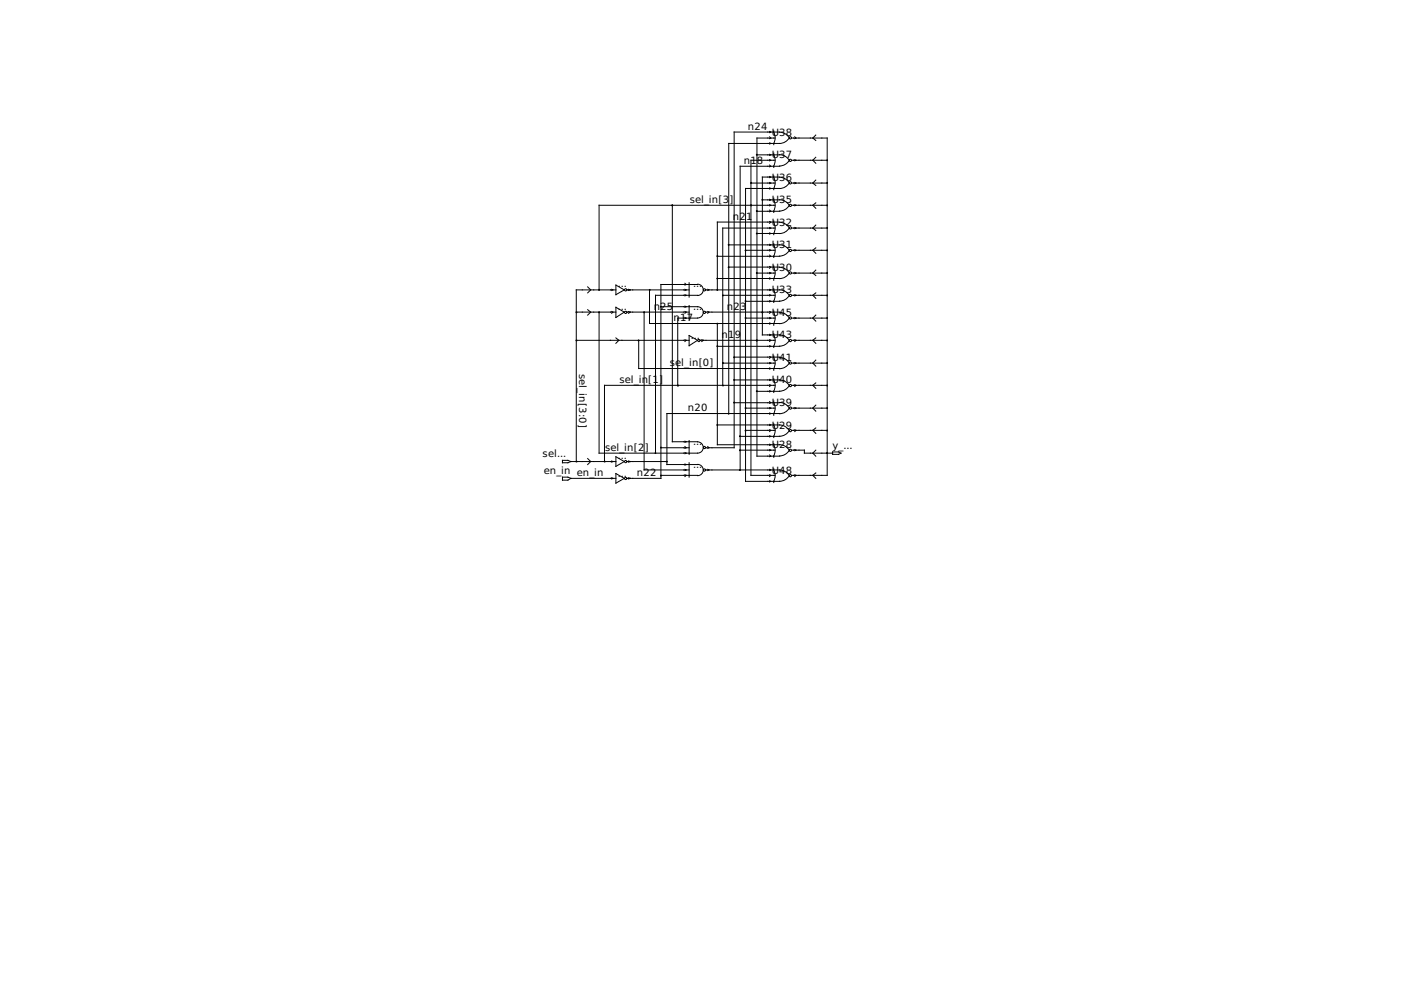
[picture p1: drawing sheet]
<svg xmlns="http://www.w3.org/2000/svg" width="297mm" height="210mm" viewBox="0 0 297 210" stroke-linecap="round" stroke-linejoin="round" font-family="sans-serif">
<g fill="none" stroke="#000" stroke-width=".21">
<path d="M158.9 38.7h5.1M160.1 32.8h4.9M162.8 37.3l.3 .2-.3 .1M162.8 38.6l.3 .1-.3 .2M162.8 39.8l.3 .1-.3 .1M162.8 32.6l.3 .2-.3 .1M162.8 34.9l.3 .3-.3 .1M162.8 33.8l.3 .1-.3 .1M162.8 27.8l.3 .1-.3 .2M162.8 29l.3 .2-.3 .1M162.8 30.2l.3 .2-.3 .1M163.7 37.5a2.39 2.39 0 0 1 0 2.4v.2"/>
<path d="M163.7 28a2.39 2.39 0 0 1 0 2.4v.2M163.7 32.4v.3a2.39 2.39 0 0 1 0 2.4M163.7 27.7v.2M163.7 35.2v.2M163.7 37.2v.3M164 33.9h-5.1v66.7h5.1M164 29.2h-3.9v67.3h4.9M164.9 37.5a2.38 2.38 0 0 1 2.1 1.2 2.38 2.38 0 0 1-2.1 1.2M164.9 32.7a2.38 2.38 0 0 1 2.1 1.2 2.38 2.38 0 0 1-2.1 1.2M164.9 28a2.38 2.38 0 0 1 2.1 1.2 2.38 2.38 0 0 1-2.1 1.2M165 37.5h-3.7v33.4h3.7M165 39.9h-7.3v62h7.3"/>
<path d="M165 35.2h-8.4v64.2M165 27.9h-9.7v66.8h-6.1M165 30.4h-10.8v57.1M167.5 38.7h7.5M167.5 33.9h7.5M167.5 29.2h7.5v71.4h-7.5M168.1 38.6l.3 .1-.3 .2M168.1 33.8l.3 .1-.3 .1M168.1 29l.3 .2-.3 .1M172.6 38.1l-.6 .6 .6 .5M172.6 33.3l-.6 .6 .6 .6M172.6 28.6l-.6 .6 .6 .5"/>
<path d="M142.2 43.4v50.1h5.4M144.9 59.9l.3 .3-.3 .1M145.8 59.8v3.1M151.8 58.9h13.2M151.8 54.2h13.2M154.2 56.5h10.8M154.2 51.8h10.8M157.7 53h6.3M160.1 44.7h4.9M160.1 57.8h3.9M160.1 49.4h4.9M161.3 42.3h3.7"/>
<path d="M162.8 42.2l.3 .1-.3 .1M162.8 44.5l.3 .2-.3 .1M162.8 43.3l.3 .1-.3 .2M162.8 56.4l.3 .1-.3 .3M162.8 57.7l.3 .1-.3 .1M162.8 58.8l.3 .1-.3 .2M162.8 51.7l.3 .1-.3 .1M162.8 54l.3 .2-.3 .2M162.8 52.8l.3 .2-.3 .1M162.8 46.9l.3 .1-.3 .2M162.8 49.3l.3 .1-.3 .1M162.8 48.1l.3 .2-.3 .1"/>
<path d="M163.7 42.3a2.39 2.39 0 0 1 0 2.4M163.7 51.8a2.39 2.39 0 0 1 0 2.4M163.7 47a2.39 2.39 0 0 1 0 2.4v.3M163.7 56.3v.3a2.39 2.39 0 0 1 0 2.3M163.7 41.9v.4M163.7 44.7v.3M163.7 46.7v.3M163.7 51.6v.2M163.7 54.2v.3M163.7 58.9v.4M164 43.4h-37.3v17.9M164 48.3h-11.1v33.2"/>
<path d="M164.9 42.3a2.38 2.38 0 0 1 2.1 1.2 2.38 2.38 0 0 1-2.1 1.2M164.9 56.6a2.38 2.38 0 0 1 2.1 1.2 2.38 2.38 0 0 1-2.1 1.1M164.9 51.8a2.38 2.38 0 0 1 2.1 1.2 2.38 2.38 0 0 1-2.1 1.2M164.9 47a2.38 2.38 0 0 1 2.1 1.2 2.38 2.38 0 0 1-2.1 1.2M165 47h-13.2v14.3M167.5 43.4h7.5M167.5 57.8h7.5M167.5 53h7.5M167.5 48.3h7.5M168.1 43.3l.3 .1-.3 .2M168.1 57.7l.3 .1-.3 .1M168.1 52.8l.3 .2-.3 .1"/>
<path d="M168.1 48.1l.3 .2-.3 .1M172.6 57.2l-.6 .6 .6 .5M172.6 52.5l-.6 .5 .6 .6M172.6 47.6l-.6 .7 .6 .5M172.6 42.9l-.6 .5 .6 .7M121.9 72h23.9M121.9 66h8.4M124.3 65.5l.7 .5-.7 .7M124.3 60.7l.7 .6-.7 .7M126.7 66v29.9h20.9M129.4 61.2l.3 .1-.3 .2M129.4 65.9l.3 .1-.3 .3"/>
<path d="M130.3 60.3l1.8 1-1.8 1.1zM130.3 65l1.8 1-1.8 1.2zM130.3 61.3h-8.4v36.4M130.3 71.5l.6 .5-.6 .6M132.6 66h13.2M132.6 61.3h13.2M133 61.2l.4 .1-.4 .2M133 65.9l.4 .1-.4 .3M135.1 72v6h29.9M136.3 66v33.4h9.5M137.4 61.3v7.2h27.6M139.8 64.9h7.8"/>
<path d="M144.9 61.2l.3 .1-.3 .2M144.9 62.4l.3 .1-.3 .1M144.9 71.9l.3 .1-.3 .3M144.9 64.8l.3 .1-.3 .1M144.9 65.9l.3 .1-.3 .3M144.9 67.2l.3 .1-.3 .1M145.8 64.6v3M145.8 71l1.8 1-1.8 1.2zM147.6 67.3h-4.2v14.2M147.6 62.5h-8.9v33.4M147.6 60.2h-7.8v41h-7.2M147.6 64.9a1.19 1.19 0 0 1 1.2 1.2 1.19 1.19 0 0 1-1.2 1.2"/>
<path d="M147.6 60.1a1.19 1.19 0 0 1 1.2 1.2 1.19 1.19 0 0 1-1.2 1.2M148.1 72h15.9M148.5 71.9l.3 .1-.3 .3M149.2 66h15.8M149.2 61.3h15.8M149.7 61.2l.3 .1-.3 .2M149.7 65.9l.3 .1-.3 .3M151.8 73.3h13.2M151.8 68.5v25.6h13.2M152.9 76.8h11.1M152.9 62.5h11.1M155.3 75.6h9.7"/>
<path d="M157.7 67.3h6.3M157.7 63.8h7.3M162.8 75.4l.3 .2-.3 .2M162.8 76.7l.3 .1-.3 .2M162.8 77.9l.3 .1-.3 .1M162.8 70.7l.3 .2-.3 .1M162.8 71.9l.3 .1-.3 .3M162.8 73.2l.3 .1-.3 .1M162.8 65.9l.3 .1-.3 .3M162.8 68.3l.3 .2-.3 .1M162.8 67.2l.3 .1-.3 .1M162.8 61.2l.3 .1-.3 .2"/>
<path d="M162.8 62.4l.3 .1-.3 .1M162.8 63.6l.3 .2-.3 .1M163.7 75.6a2.39 2.39 0 0 1 0 2.4M163.7 66.1a2.39 2.39 0 0 1 0 2.4M163.7 70.6v.3a2.39 2.39 0 0 1 0 2.3v.3M163.7 61.1v.2a2.39 2.39 0 0 1 0 2.4v.3M163.7 65.8v.2M163.7 68.5v.3M163.7 75.3v.3M163.7 78v.4M164.9 75.6a2.38 2.38 0 0 1 2.1 1.2 2.38 2.38 0 0 1-2.1 1.2M164.9 70.9a2.38 2.38 0 0 1 2.1 1.2 2.38 2.38 0 0 1-2.1 1.1"/>
<path d="M164.9 66.1a2.38 2.38 0 0 1 2.1 1.2 2.38 2.38 0 0 1-2.1 1.2M164.9 61.3a2.38 2.38 0 0 1 2.1 1.2 2.38 2.38 0 0 1-2.1 1.2M167.5 76.8h7.5M167.5 72h7.5M167.5 67.3h7.5M167.5 62.5h7.5M168.1 76.7l.3 .1-.3 .2M168.1 71.9l.3 .1-.3 .3M168.1 67.2l.3 .1-.3 .1M168.1 62.4l.3 .1-.3 .1M172.6 62l-.6 .5 .6 .6M172.6 76.2l-.6 .6 .6 .7"/>
<path d="M172.6 71.5l-.6 .5 .6 .6M172.6 66.7l-.6 .6 .6 .6M119 97.4h1.1l.7 .3-.7 .2h-1.1zM120.8 97.7h9.5M124.3 97l.7 .7-.7 .6M129.4 97.5l.3 .2-.3 .1M130.3 96.6l1.8 1.1-1.8 1zM132.6 97.7h8.5M133 97.5l.4 .2-.4 .1M139.8 94.7h6M144.9 94.5l.3 .2-.3 .2M144.9 93.3l.3 .2-.3 .1"/>
<path d="M144.9 95.8l.3 .1-.3 .1M144.9 99.3l.3 .1-.3 .2M144.9 98.2l.3 .1-.3 .1M145.8 93.2v2.9M145.8 97.9v3.1M147.6 93.5a1.19 1.19 0 0 1 1.2 1.2 1.19 1.19 0 0 1-1.2 1.2M147.6 98.3a1.19 1.19 0 0 1 1.2 1.2 1.19 1.19 0 0 1-1.2 1.1M149.2 99.4h15.8M149.7 94.5l.3 .2-.3 .2M149.7 99.3l.3 .1-.3 .2M151.8 89.9h13.2M155.3 85.2h9.7"/>
<path d="M155.3 80.4h9.7M156.6 95.3h7.4M156.6 92.3h8.4M157.7 86.4h6.3M157.7 91.1h6.3M160.1 82.8h4.9M162.8 85l.3 .2-.3 .1M162.8 87.4l.3 .1-.3 .1M162.8 86.2l.3 .2-.3 .1M162.8 80.3l.3 .1-.3 .1M162.8 82.7l.3 .1-.3 .1M162.8 81.4l.3 .1-.3 .3"/>
<path d="M162.8 99.3l.3 .1-.3 .2M162.8 94l.3 .1-.3 .1M162.8 95.1l.3 .2-.3 .1M162.8 96.3l.3 .2-.3 .1M162.8 89.8l.3 .1-.3 .1M162.8 92.2l.3 .1-.3 .2M162.8 90.9l.3 .2-.3 .2M163.7 85.2a2.39 2.39 0 0 1 0 2.3M163.7 80.1v.3a2.39 2.39 0 0 1 0 2.4M163.7 99.2v.3a2.39 2.39 0 0 1 0 2.3M163.7 93.9v.2a2.39 2.39 0 0 1 0 2.4M163.7 89.7v.2a2.39 2.39 0 0 1 0 2.4"/>
<path d="M163.7 82.8v.3M163.7 84.8v.4M163.7 87.5v.4M163.7 92.3v.3M163.7 96.5v.3M164 81.5h-36.1v16.2M164.9 85.2a2.38 2.38 0 0 1 2.1 1.1 2.38 2.38 0 0 1-2.1 1.2M164.9 80.4a2.38 2.38 0 0 1 2.1 1.2 2.38 2.38 0 0 1-2.1 1.2M164.9 99.5a2.38 2.38 0 0 1 2.1 1.1 2.38 2.38 0 0 1-2.1 1.2M164.9 94.1a2.38 2.38 0 0 1 2.1 1.2 2.38 2.38 0 0 1-2.1 1.2M164.9 89.9a2.38 2.38 0 0 1 2.1 1.2 2.38 2.38 0 0 1-2.1 1.2M165 87.5h-23.9v10.8h6.5"/>
<path d="M167.5 86.4h7.5M167.5 81.5h7.5M167.5 95.3h2.7v.6h5.9M167.5 91.1h7.5M168.1 86.2l.3 .2-.3 .1M168.1 81.4l.3 .1-.3 .3M168.1 95.1l.3 .2-.3 .1M168.1 90.9l.3 .2-.3 .2M172.6 95.3l-.6 .6 .6 .6M172.6 90.6l-.6 .5 .6 .6M172.6 85.7l-.6 .7 .6 .6M172.6 81l-.6 .5 .6 .7"/>
<path d="M176.1 95.6h1.3l.5 .3-.5 .2h-1.3zM119 101h1.1l.7 .2-.7 .4h-1.1zM120.8 101.2h9.5M129.4 101.1l.3 .1-.3 .1M130.3 100.2l1.8 1-1.8 1zM133 101.1l.4 .1-.4 .1M139.8 100.6h7.8M144.9 100.5l.3 .1-.3 .2M162.8 100.5l.3 .1-.3 .2M162.8 101.7l.3 .2-.3 .1M163.7 101.9v.2M168.1 100.5l.3 .1-.3 .2"/>
<path d="M172.6 100.1l-.6 .5 .6 .6"/>
<circle cx="167.2" cy="33.9" r=".24"/>
<circle cx="167.2" cy="29.2" r=".24"/>
<circle cx="167.2" cy="38.7" r=".24"/>
<circle cx="175" cy="38.7" r=".09"/>
<circle cx="175" cy="33.9" r=".09"/>
<circle cx="167.2" cy="57.8" r=".24"/>
<circle cx="167.2" cy="43.5" r=".24"/>
<circle cx="167.2" cy="48.2" r=".24"/>
<circle cx="167.2" cy="53" r=".24"/>
<circle cx="175" cy="57.8" r=".09"/>
<circle cx="175" cy="53" r=".09"/>
<circle cx="175" cy="48.2" r=".09"/>
<circle cx="175" cy="43.5" r=".09"/>
<circle cx="122" cy="66.1" r=".09"/>
<circle cx="122" cy="72.1" r=".09"/>
<circle cx="132.4" cy="61.3" r=".24"/>
<circle cx="132.4" cy="66.1" r=".24"/>
<circle cx="147.9" cy="72.1" r=".24"/>
<circle cx="149" cy="61.3" r=".24"/>
<circle cx="149" cy="66.1" r=".24"/>
<circle cx="167.2" cy="67.3" r=".24"/>
<circle cx="167.2" cy="72.1" r=".24"/>
<circle cx="167.2" cy="76.8" r=".24"/>
<circle cx="167.2" cy="62.5" r=".24"/>
<circle cx="175" cy="76.8" r=".09"/>
<circle cx="175" cy="62.5" r=".09"/>
<circle cx="175" cy="72.1" r=".09"/>
<circle cx="175" cy="67.3" r=".09"/>
<circle cx="122" cy="97.7" r=".09"/>
<circle cx="132.4" cy="97.7" r=".24"/>
<circle cx="149" cy="94.7" r=".24"/>
<circle cx="149" cy="99.5" r=".24"/>
<circle cx="167.2" cy="95.3" r=".24"/>
<circle cx="167.2" cy="91.1" r=".24"/>
<circle cx="167.2" cy="86.3" r=".24"/>
<circle cx="167.2" cy="81.6" r=".24"/>
<circle cx="175" cy="81.6" r=".09"/>
<circle cx="175" cy="95.9" r=".09"/>
<circle cx="175" cy="86.3" r=".09"/>
<circle cx="175" cy="91.1" r=".09"/>
<circle cx="132.4" cy="101.2" r=".24"/>
<circle cx="167.2" cy="100.6" r=".24"/>
</g>
<g fill="#000" stroke="#000" stroke-width=".21">
<circle cx="158.9" cy="38.7" r=".09"/>
<circle cx="160.1" cy="32.7" r=".09"/>
<circle cx="142.2" cy="43.5" r=".09"/>
<circle cx="151.8" cy="54.2" r=".09"/>
<circle cx="151.8" cy="58.9" r=".09"/>
<circle cx="154.1" cy="56.6" r=".09"/>
<circle cx="154.1" cy="51.8" r=".09"/>
<circle cx="157.7" cy="53" r=".09"/>
<circle cx="158.9" cy="43.5" r=".09"/>
<circle cx="160.1" cy="57.8" r=".09"/>
<circle cx="160.1" cy="49.4" r=".09"/>
<circle cx="160.1" cy="44.7" r=".09"/>
<circle cx="161.3" cy="42.3" r=".09"/>
<circle cx="126.7" cy="61.3" r=".09"/>
<circle cx="126.7" cy="66.1" r=".09"/>
<circle cx="135.1" cy="72.1" r=".09"/>
<circle cx="136.3" cy="66.1" r=".09"/>
<circle cx="137.5" cy="61.3" r=".09"/>
<circle cx="139.9" cy="64.9" r=".09"/>
<circle cx="151.8" cy="61.3" r=".09"/>
<circle cx="151.8" cy="68.5" r=".09"/>
<circle cx="151.8" cy="73.2" r=".09"/>
<circle cx="153" cy="76.8" r=".09"/>
<circle cx="153" cy="62.5" r=".09"/>
<circle cx="155.3" cy="75.6" r=".09"/>
<circle cx="157.7" cy="78" r=".09"/>
<circle cx="157.7" cy="67.3" r=".09"/>
<circle cx="157.7" cy="63.7" r=".09"/>
<circle cx="160.1" cy="72.1" r=".09"/>
<circle cx="161.3" cy="66.1" r=".09"/>
<circle cx="127.9" cy="97.7" r=".09"/>
<circle cx="138.7" cy="95.9" r=".09"/>
<circle cx="139.9" cy="94.7" r=".09"/>
<circle cx="141" cy="97.7" r=".09"/>
<circle cx="143.4" cy="81.6" r=".09"/>
<circle cx="151.8" cy="89.9" r=".09"/>
<circle cx="153" cy="81.6" r=".09"/>
<circle cx="154.1" cy="87.5" r=".09"/>
<circle cx="155.3" cy="80.4" r=".09"/>
<circle cx="155.3" cy="85.2" r=".09"/>
<circle cx="156.5" cy="95.3" r=".09"/>
<circle cx="156.5" cy="99.5" r=".09"/>
<circle cx="156.5" cy="92.3" r=".09"/>
<circle cx="157.7" cy="86.3" r=".09"/>
<circle cx="157.7" cy="91.1" r=".09"/>
<circle cx="160.1" cy="82.8" r=".09"/>
<circle cx="139.9" cy="100.6" r=".09"/>
</g>
<g font-size="2.1">
<text x="158.2" y="27.4">n24</text>
<text x="163.3" y="28.7">U38</text>
<text x="157.4" y="34.7">n1</text>
<text x="160.1" y="34.7">8</text>
<text x="163.3" y="33.4">U37</text>
<text x="163.3" y="38.2">U36</text>
<text x="145.9" y="42.9">sel_in[3</text>
<text x="154.3" y="42.9">]</text>
<text x="155.1" y="46.5">n2</text>
<text x="157.9" y="46.5">1</text>
<text x="163.3" y="42.9">U35</text>
<text x="163.3" y="47.8">U32</text>
<text x="163.3" y="52.5">U31</text>
<text x="163.3" y="57.3">U30</text>
<text x="130.7" y="60.8">...</text>
<text x="130.7" y="65.7">...</text>
<text x="138.3" y="65.5">n25</text>
<text x="146.7" y="60.8">...</text>
<text x="146.7" y="65.7">...</text>
<text x="153.8" y="65.5">n23</text>
<text x="163.3" y="62">U33</text>
<text x="142.5" y="67.9">n</text>
<text x="143.9" y="67.9">17</text>
<text x="146.2" y="71.6">...</text>
<text x="152.7" y="71.5">n1</text>
<text x="155.4" y="71.5">9</text>
<text x="163.3" y="71.5">U43</text>
<text x="163.3" y="66.8">U45</text>
<text x="141.7" y="77.5">s</text>
<text x="142.9" y="77.5">el_in[0]</text>
<text x="163.3" y="76.3">U41</text>
<text x="122.6" y="79.1" transform="rotate(90 122.6 79.1)">sel_in[3:0]</text>
<text x="131.1" y="81">sel_in[1]</text>
<text x="163.3" y="81">U40</text>
<text x="145.5" y="87">n20</text>
<text x="163.3" y="85.9">U39</text>
<text x="128" y="95.4">sel_in[2</text>
<text x="136.4" y="95.4">]</text>
<text x="146.7" y="94.2">...</text>
<text x="163.3" y="94.7">U28</text>
<text x="163.3" y="90.7">U29</text>
<text x="176.1" y="95">y_...</text>
<text x="114.8" y="96.8">sel...</text>
<text x="115.1" y="100.3">en_in en_in</text>
<text x="130.7" y="97.2">...</text>
<text x="130.7" y="100.8">...</text>
<text x="134.7" y="100.7">n22</text>
<text x="146.7" y="98.9">...</text>
<text x="163.3" y="100.2">U48</text>
</g>
</svg>
